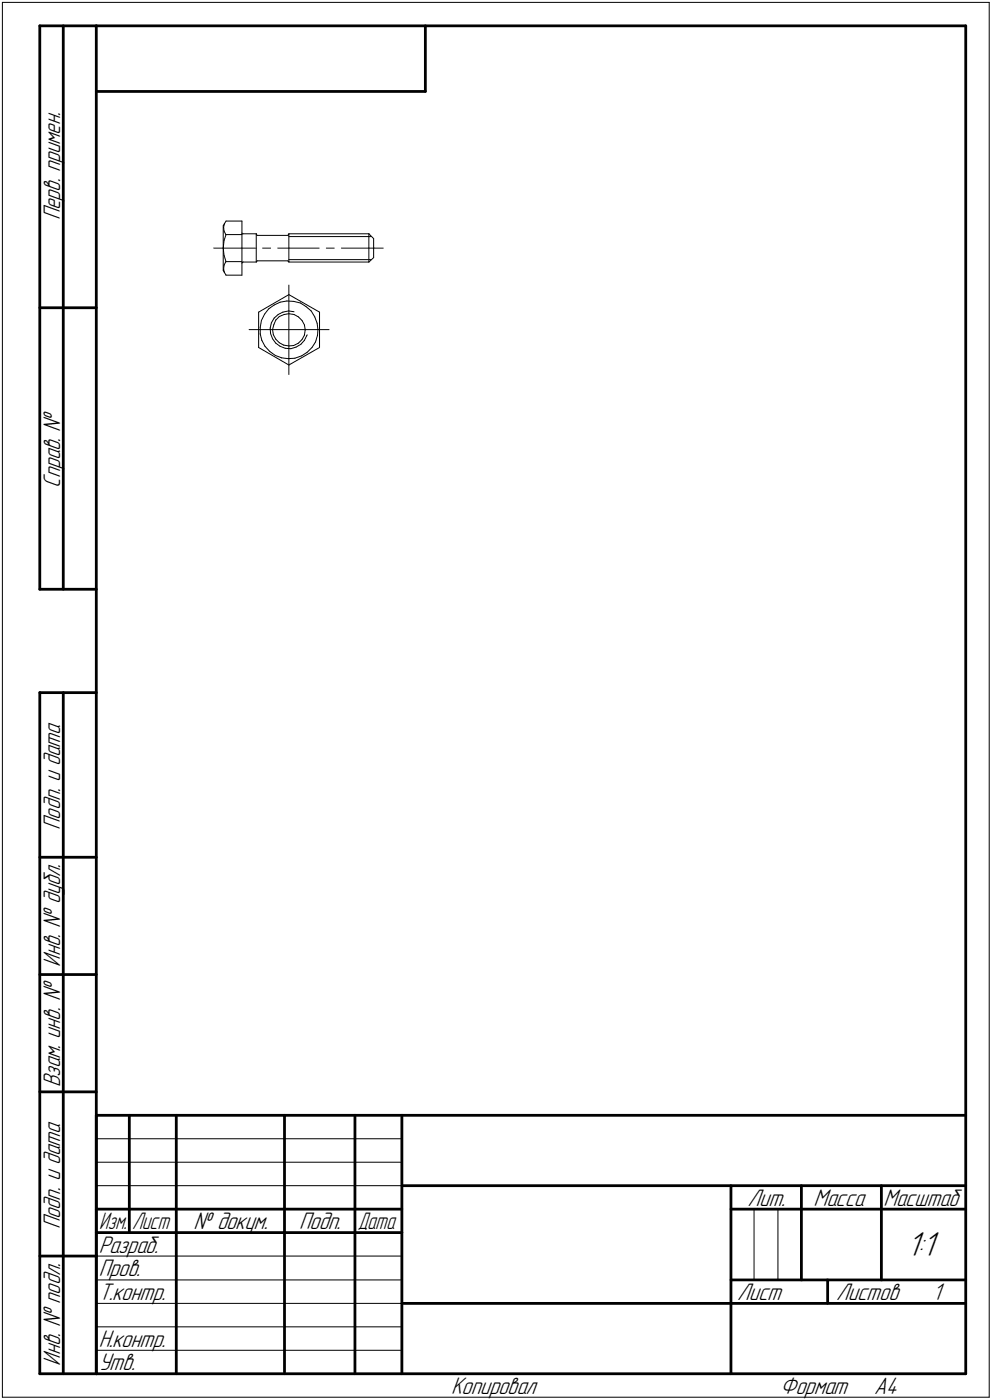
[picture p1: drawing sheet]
<svg xmlns="http://www.w3.org/2000/svg" width="211mm" height="298mm" viewBox="0 0 211 298" stroke-linecap="round" stroke-linejoin="round" font-family="sans-serif">
<g fill="#fff" stroke="#fff" stroke-width=".21">
<path d="M48.1 47.1h3.4zM48.1 47.2h3.4zM48 47.2h3.5zM48 47.3h3.5zM47.9 47.4h3.6zM47.9 47.5h3.6zM47.8 47.6h3.7zM47.8 47.7h3.7zM47.8 47.8h3.7zM47.7 47.8h3.8zM47.7 47.9h3.8zM47.6 48h3.9zM47.5 48.1h4zM47.6 48.2h3.9zM47.6 48.3h3.9zM47.6 48.3h3.9zM47.6 48.4h3.9zM47.6 48.5h3.9zM47.6 48.6h3.9zM47.6 48.7h3.9zM47.6 48.8h3.9zM47.6 48.9h3.9zM47.6 48.9h3.9zM47.6 49h3.9zM47.6 49.1h3.9zM47.6 49.2h3.9zM47.6 49.3h3.9zM47.6 49.4h3.9zM47.6 49.4h3.9zM47.6 49.5h3.9zM47.6 49.6h3.9zM47.6 49.7h3.9zM47.6 49.8h4zM47.6 49.9h6.9zM61.6 49.9h16.9zM47.6 50h6.9zM61.6 50h17zM47.6 50h6.9zM61.6 50h17.1zM47.6 50.1h7zM61.5 50.1h17.2zM47.6 50.2h31.2zM47.6 50.3h31.3zM47.6 50.4h31.4zM47.6 50.5h31.5zM47.6 50.5h31.6zM47.6 50.6h31.6zM47.6 50.7h31.7zM47.6 50.8h31.8zM47.6 50.9h31.9zM47.6 51h31.9zM47.6 51.1h31.9zM47.6 51.1h31.9zM47.6 51.2h31.9zM47.6 51.3h31.9zM47.6 51.4h31.9zM47.6 51.5h31.9zM47.6 51.6h31.9zM47.6 51.6h31.9zM47.6 51.7h31.9zM47.6 51.8h31.9zM47.6 51.9h31.9zM47.6 52h31.9zM47.6 52.1h31.9zM47.6 52.2h31.9zM47.6 52.2h31.9zM47.6 52.3h31.9zM47.6 52.4h31.9zM47.6 52.5h31.9zM47.6 52.6h31.9zM47.6 52.7h31.9zM47.6 52.7h31.9zM47.6 52.8h31.9zM47.6 52.9h31.9zM47.6 53h31.9zM47.6 53.1h31.9zM47.6 53.2h31.9zM47.6 53.3h31.9zM47.6 53.3h31.9zM47.6 53.4h31.9zM47.6 53.5h31.9zM47.6 53.6h31.9zM47.6 53.7h31.9zM47.6 53.8h31.9zM47.6 53.8h31.9zM47.6 53.9h31.9zM47.6 54h31.9zM47.6 54.1h31.9zM47.6 54.2h31.9zM47.6 54.3h31.9zM47.6 54.4h31.9zM47.6 54.4h31.9zM47.6 54.5h31.9zM47.6 54.6h31.9zM47.6 54.7h31.9zM47.6 54.8h31.9zM47.6 54.9h31.9zM47.6 54.9h31.8zM47.6 55h31.7zM47.6 55.1h31.6zM47.6 55.2h31.6zM47.6 55.3h31.5zM47.6 55.4h31.4zM47.6 55.5h31.3zM47.6 55.5h7zM61.5 55.5h17.3zM47.6 55.6h6.9zM61.6 55.6h17.1zM47.6 55.7h6.9zM61.6 55.7h17.1zM47.6 55.8h4.1zM47.6 55.9h4zM47.6 56h4zM47.6 56h3.9zM47.6 56.1h3.9zM47.6 56.2h3.9zM47.6 56.3h3.9zM47.6 56.4h3.9zM47.6 56.5h3.9zM47.6 56.6h3.9zM47.6 56.6h3.9zM47.6 56.7h3.9zM47.6 56.8h3.9zM47.6 56.9h3.9zM47.6 57h3.9zM47.6 57.1h3.9zM47.6 57.1h3.9zM47.6 57.2h3.9zM47.6 57.3h3.9zM47.6 57.4h3.9zM47.6 57.5h3.9zM47.6 57.6h3.9zM47.7 57.7h3.8zM47.7 57.7h3.8zM47.8 57.8h3.7zM47.8 57.9h3.7zM47.8 58h3.7zM47.8 58.1h3.7zM47.9 58.2h3.6zM47.9 58.3h3.6zM48 58.3h3.5zM48 58.4h3.5zM48.1 58.5h3.4z"/>
<path d="M61.4 62.8h.2zM61.2 62.9h.6zM61 63h1zM61 63.1h1.1zM60.8 63.2h1.4zM60.6 63.2h1.8zM60.5 63.3h2.1zM60.4 63.4h2.3zM60.2 63.5h2.6zM60.1 63.6h2.9zM59.9 63.7h3.3zM59.8 63.8h3.4zM59.7 63.8h3.7zM59.5 63.9h4.1zM59.4 64h4.4zM59.3 64.1h4.5zM59.1 64.2h4.9zM58.9 64.3h5.3zM58.8 64.3h5.5zM58.7 64.4h5.7zM58.5 64.5h6.1zM58.4 64.6h6.4zM58.3 64.7h6.6zM58.1 64.8h6.9zM58 64.9h7.2zM57.8 64.9h7.6zM57.7 65h7.8zM57.6 65.1h8zM57.4 65.2h8.4zM57.2 65.3h8.8zM57.1 65.4h9zM57 65.4h9.2zM56.8 65.5h9.6zM56.7 65.6h9.8zM56.6 65.7h10.1zM56.4 65.8h10.4zM56.3 65.9h10.7zM56.1 66h11zM56 66h11.3zM55.9 66.1h11.5zM55.7 66.2h11.9zM55.5 66.3h12.2zM55.5 66.4h12.4zM55.3 66.5h12.7zM55.1 66.5h12.9zM55.1 66.6h12.9zM55.1 66.7h12.9zM55.1 66.8h5.9zM62.3 66.8h5.7zM55.1 66.9h5.5zM62.6 66.9h5.4zM55.1 67h5.3zM62.7 67h5.3zM55.1 67.1h4.9zM62.8 67.1h5.2zM55.1 67.1h4.8zM63.2 67.1h4.8zM55.1 67.2h4.7zM63.3 67.2h4.7zM55.1 67.3h4.6zM63.4 67.3h4.6zM55.1 67.4h4.4zM63.5 67.4h4.5zM55.1 67.5h4.3zM63.6 67.5h4.4zM55.1 67.6h4.2zM63.7 67.6h4.3zM55.1 67.6h4.1zM63.8 67.6h4.2zM55.1 67.7h4zM63.8 67.7h4.2zM55.1 67.8h3.9zM64 67.8h4zM55.1 67.9h3.9zM64.2 67.9h3.8zM55.1 68h3.8zM64.3 68h3.7zM55.1 68.1h3.7zM64.3 68.1h3.7zM55.1 68.2h3.7zM64.3 68.2h3.7zM55.1 68.2h3.6zM64.3 68.2h3.7zM55.1 68.3h3.5zM64.4 68.3h3.6zM55.1 68.4h3.5zM64.5 68.4h3.5zM55.1 68.5h3.4zM64.5 68.5h3.5zM55.1 68.6h3.3zM55.1 68.7h3.3zM64.6 68.6h3.4zM64.6 68.7h3.4zM55.1 68.7h3.3zM64.7 68.7h3.3zM55.1 68.8h3.2zM64.7 68.8h3.3zM55.1 68.9h3.2zM64.8 68.9h3.2zM55.1 69h3.2zM55.1 69.1h3.2zM64.8 69h3.2zM64.8 69.1h3.2zM55.1 69.2h3.1zM64.9 69.2h3.1zM55.1 69.3h3.1zM55.1 69.3h3.1zM64.9 69.3h3.1zM64.9 69.3h3.1zM55.1 69.4h3zM55.1 69.5h3zM55.1 69.6h3zM55.1 69.7h3zM64.9 69.4h3.1zM64.9 69.5h3.1zM64.9 69.6h3.1zM64.9 69.7h3.1zM55.1 69.8h3zM55.1 69.8h3zM55.1 69.9h3zM55.1 70h3zM65 69.8h3zM65 69.8h3zM65 69.9h3zM65 70h3zM55.1 70.1h2.9zM55.1 70.2h2.9zM55.1 70.3h2.9zM55.1 70.4h2.9zM55.1 70.4h2.9zM65 70.1h3zM65 70.2h3zM65 70.3h3zM65 70.4h3zM65 70.4h3zM55.1 70.5h3zM55.1 70.6h3zM55.1 70.7h3zM55.1 70.8h3zM55.1 70.9h3zM65 70.5h3zM65 70.6h3zM65 70.7h3zM65 70.8h3zM65 70.9h3zM55.1 71h3zM55.1 71h3zM64.9 71h3.1zM64.9 71h3.1zM55.1 71.1h3.1zM55.1 71.2h3.1zM55.1 71.3h3.1zM55.1 71.4h3.1zM64.9 71.1h3.1zM64.9 71.2h3.1zM64.9 71.3h3.1zM64.9 71.4h3.1zM55.1 71.5h3.2zM64.9 71.5h3.1zM55.1 71.5h3.2zM64.8 71.5h3.2zM55.1 71.6h3.2zM55.1 71.7h3.2zM64.8 71.6h3.2zM64.8 71.7h3.2zM55.1 71.8h3.3zM55.1 71.9h3.3zM64.7 71.8h3.3zM64.7 71.9h3.3zM55.1 72h3.3zM64.6 72h3.4zM55.1 72.1h3.4zM64.6 72.1h3.4zM55.1 72.1h3.5zM55.1 72.2h3.5zM64.5 72.1h3.5zM64.5 72.2h3.5zM55.1 72.3h3.6zM64.4 72.3h3.6zM55.1 72.4h3.7zM64.3 72.4h3.7zM55.1 72.5h3.7zM64.3 72.5h3.7zM55.1 72.6h3.8zM64.1 72.6h3.9zM55.1 72.6h3.9zM64.1 72.6h3.9zM55.1 72.7h3.9zM64 72.7h4zM55.1 72.8h4zM63.9 72.8h4.1zM55.1 72.9h4.1zM63.8 72.9h4.2zM55.1 73h4.2zM63.8 73h4.2zM55.1 73.1h4.3zM63.7 73.1h4.3zM55.1 73.2h4.4zM63.5 73.2h4.5zM55.1 73.2h4.6zM63.3 73.2h4.7zM55.1 73.3h4.7zM63.2 73.3h4.8zM55.1 73.4h4.9zM63.1 73.4h4.9zM55.1 73.5h5.1zM62.9 73.5h5.1zM55.1 73.6h5.3zM62.7 73.6h5.3zM55.1 73.7h5.5zM62.3 73.7h5.7zM55.1 73.7h12.9zM55.1 73.8h12.9zM55.1 73.9h12.9zM55.1 74h12.9zM55.2 74.1h12.7zM55.4 74.2h12.3zM55.5 74.3h12.1zM55.6 74.3h11.8zM55.8 74.4h11.5zM56 74.5h11.1zM56.1 74.6h10.9zM56.2 74.7h10.6zM56.4 74.8h10.3zM56.6 74.8h9.9zM56.6 74.9h9.8zM56.8 75h9.4zM57 75.1h9.1zM57.1 75.2h8.9zM57.2 75.3h8.6zM57.4 75.4h8.2zM57.6 75.4h7.9zM57.7 75.5h7.7zM57.8 75.6h7.4zM58 75.7h7zM58.2 75.8h6.7zM58.3 75.9h6.5zM58.4 75.9h6.2zM58.6 76h5.8zM58.8 76.1h5.5zM58.8 76.2h5.4zM59 76.3h5zM59.2 76.4h4.6zM59.4 76.5h4.4zM59.4 76.5h4.2zM59.6 76.6h3.8zM59.8 76.7h3.4zM59.9 76.8h3.3zM60 76.9h3zM60.2 77h2.6zM60.4 77h2.3zM60.5 77.1h2.1zM60.6 77.2h1.8zM60.8 77.3h1.4zM61 77.4h1.1zM61 77.5h1zM61.2 77.6h.6zM61.4 77.6h.2z"/>
</g>
<g fill="none" stroke="#000" stroke-width=".21">
<path d="M.5 .5v297zM.5 .5h210zM210.5 .5v297zM45.5 52.8h8.9zM47.5 48.1v4.7zM47.5 52.8v4.8zM47.5 57.6l.6 1zM47.5 52.8l.2 1.6zM47.6 48.3l.1 .9zM47.6 57.3l.2 .8zM47.7 51.2l-.2 1.6zM47.7 49.2l.3 .7z"/>
<path d="M47.7 54.4l.4 1.3zM47.7 56.5l-.1 .8zM47.8 47.6l-.2 .7zM48 49.9l.1 .1zM48 55.8l-.3 .7zM48.1 47.1l-.6 1zM48.1 50l-.4 1.2zM48.1 47.1h3.4zM48.1 50h3.4zM48.1 55.7l-.1 .1zM48.1 58.6h3.4zM48.1 55.7h3.4z"/>
<path d="M51.5 47.1v5.7zM51.5 52.8v5.8zM51.5 49.6l.1 .2zM51.6 49.8h.1zM51.6 55.9l-.1 .1zM51.6 55.9l.1-.1zM51.7 49.8h2.8zM51.7 55.8h2.8zM54.5 49.8v3zM54.5 49.8l.1 .2zM54.5 52.8v3zM54.6 50l.2 .1z"/>
<path d="M54.6 55.6l-.1 .2zM54.6 55.6l.2-.1zM54.8 50.1h6.3zM54.8 55.5h6.3zM55.9 52.8h1.7zM59.1 52.8h8.8zM61.1 50.1l.3-.1zM61.1 55.5l.3 .1zM61.4 55.6l.1 .2zM61.5 49.8l-.1 .2zM61.5 49.8v3zM61.5 52.8v3z"/>
<path d="M61.5 49.8h17zM61.5 50.4h17.5zM61.5 55.8h17zM61.5 55.3h17.5zM69.4 52.8h1.7zM72.6 52.8h8.9zM78.5 49.8l1 1zM78.5 49.8v3zM78.5 55.8l1-.9zM78.5 52.8v3zM79.5 50.8v2zM79.5 52.8v2.1z"/>
<path d="M53 70.2h17zM55 66.5l6.5-3.8zM55 74l6.5 3.7zM55 66.5v7.5zM55.4 69.7v1.4zM55.4 71.1l.3 1.4zM55.6 68.2l-.2 1.5zM55.7 72.5l.7 1.2zM56.3 66.9l-.7 1.3zM56.4 73.7l1 1.1zM57.1 65.8l1.2-.9zM57.1 65.8l-.8 1.1z"/>
<path d="M57.4 74.8l1.2 .9zM57.5 69.8l.1 1.2zM57.6 71l.4 1.1zM57.7 68.7l-.2 1.1zM58 70.2l.2 1.1zM58 72.1l.7 1zM58.2 71.3l.5 .9zM58.3 69.2l-.3 1zM58.3 64.9l1.3-.6zM58.3 67.7l.9-.7zM58.3 67.7l-.6 1zM58.6 75.7l1.3 .5z"/>
<path d="M58.7 68.2l.7-.8zM58.7 68.2l-.4 1zM58.7 72.2l.7 .8zM58.7 73.1l.9 .6zM59.2 67l1-.5zM59.4 67.4l1.1-.4zM59.4 73l1 .5zM59.6 64.3l1.4-.2zM59.6 73.7l1.1 .5zM59.9 76.2l1.4 .2zM60.2 66.5l1.2-.3zM60.4 73.5l1.1 .2z"/>
<path d="M60.5 67l1-.2zM60.7 74.2l1.2 .1zM61 64.1l1.5 .1zM61.3 76.4l1.4-.1zM61.4 66.2l1.2 .2zM61.5 62.7l6.5 3.8zM61.5 77.7l6.5-3.7zM61.5 66.8l1.1 .2zM61.5 73.7l1-.1zM61.5 60.7v19.1zM61.9 74.3l1.1-.4zM62.5 64.2l1.4 .3z"/>
<path d="M62.5 73.6l1-.5zM62.6 67l.9 .5zM62.7 76.3l1.5-.5zM63 73.9l1-.6zM63.5 67.5l.8 .7zM63.5 73.1l.8-.8zM63.9 64.5l1.2 .8zM64.2 75.8l1.2-.8zM64.3 68.2l.5 1zM64.8 69.2l.1 1zM64.8 71.4l-.5 .9zM64.8 72.5l-.8 .8z"/>
<path d="M64.9 70.3l-.1 1.1zM64.9 70.3h.1M65.1 65.3l1.1 .9zM65.3 71.5l-.5 1zM65.4 75l1-1zM65.4 71.3l-.1 .2zM66.2 66.2l.8 1.3zM67 67.5l.5 1.3zM67.1 72.8l-.7 1.2zM67.5 68.8l.1 1.4zM67.6 71.4l-.5 1.4zM67.6 70.2v1.2z"/>
<path d="M68 66.5v7.5zM20.5 247.5h65zM20.5 252.5h65zM20.5 242.5h65zM160.4 257.5v15zM165.5 257.5v15zM20.5 267.5h65zM20.5 272.5h65zM20.5 277.5h65zM.5 297.5h210zM20.5 282.5h65zM20.5 287.5h65z"/>
</g>
<g fill="none" stroke="#000" stroke-width=".59">
<path d="M8.5 5.5v120zM8.5 5.5h12zM13.5 5.5v120zM20.5 5.5v287zM20.5 5.5h185zM20.5 19.5h70zM90.5 5.5v14zM205.5 5.5v287zM8.5 65.5h12zM8.5 125.5h12zM8.5 147.5v145zM8.5 147.5h12z"/>
<path d="M13.5 147.5v145zM8.5 182.5h12zM8.5 207.5h12zM8.5 232.5h12zM20.5 237.5h185zM20.5 237.5v55zM27.5 237.5v25zM37.5 237.5v55zM60.5 237.5v55zM75.5 237.5v55zM85.5 237.5v55zM20.5 257.5h65z"/>
<path d="M85.5 252.5h120zM155.5 252.5v40zM155.5 257.5h15zM170.5 252.5v20zM170.5 257.5h35zM187.5 252.5v20zM8.5 267.5h12zM20.5 262.5h65zM85.5 277.5h70zM155.5 277.5h50zM155.5 272.5h50zM176.1 272.5v5z"/>
<path d="M8.5 292.5h12zM20.5 292.5h185z"/>
</g>
<text font-size="7.8" x="192.9" y="267.5">1:1</text>
<g font-size="5.4">
<text x="12.8" y="46.9" transform="rotate(-90 12.8 46.9)">Перв. примен.</text>
<text x="12.8" y="103.8" transform="rotate(-90 12.8 103.8)">Справ. №</text>
<text x="12.8" y="176.7" transform="rotate(-90 12.8 176.7)">Подп. и дата</text>
<text x="12.8" y="205.8" transform="rotate(-90 12.8 205.8)">Инв. № дубл.</text>
<text x="12.8" y="231.6" transform="rotate(-90 12.8 231.6)">Взам. инв. №</text>
<text x="159.1" y="256.8">Лит.</text>
<text x="173.1" y="256.8">Масса</text>
<text x="188" y="256.8">Масштаб</text>
<text x="12.8" y="261.7" transform="rotate(-90 12.8 261.7)">Подп. и дата</text>
<text x="41.2" y="261.8">№ докум.</text>
<text x="63.6" y="261.8">Подп.</text>
<text x="21" y="266.8">Разраб.</text>
<text x="21" y="271.8">Пров.</text>
<text x="21" y="276.8">Т.контр.</text>
<text x="156.9" y="276.8">Лист</text>
<text x="177.9" y="276.8">Листов</text>
<text x="198.4" y="276.8">1</text>
<text x="21" y="286.8">Н.контр.</text>
<text x="12.8" y="290.8" transform="rotate(-90 12.8 290.8)">Инв. № подл.</text>
<text x="21" y="291.8">Утв.</text>
<text x="96" y="296.8">Копировал</text>
<text x="166" y="296.8">Формат</text>
<text x="186" y="296.8">A4</text>
</g>
<g font-size="5.3">
<text x="21.1" y="261.8">Изм.</text>
<text x="28.1" y="261.8">Лист</text>
<text x="76.1" y="261.8">Дата</text>
</g>
</svg>
